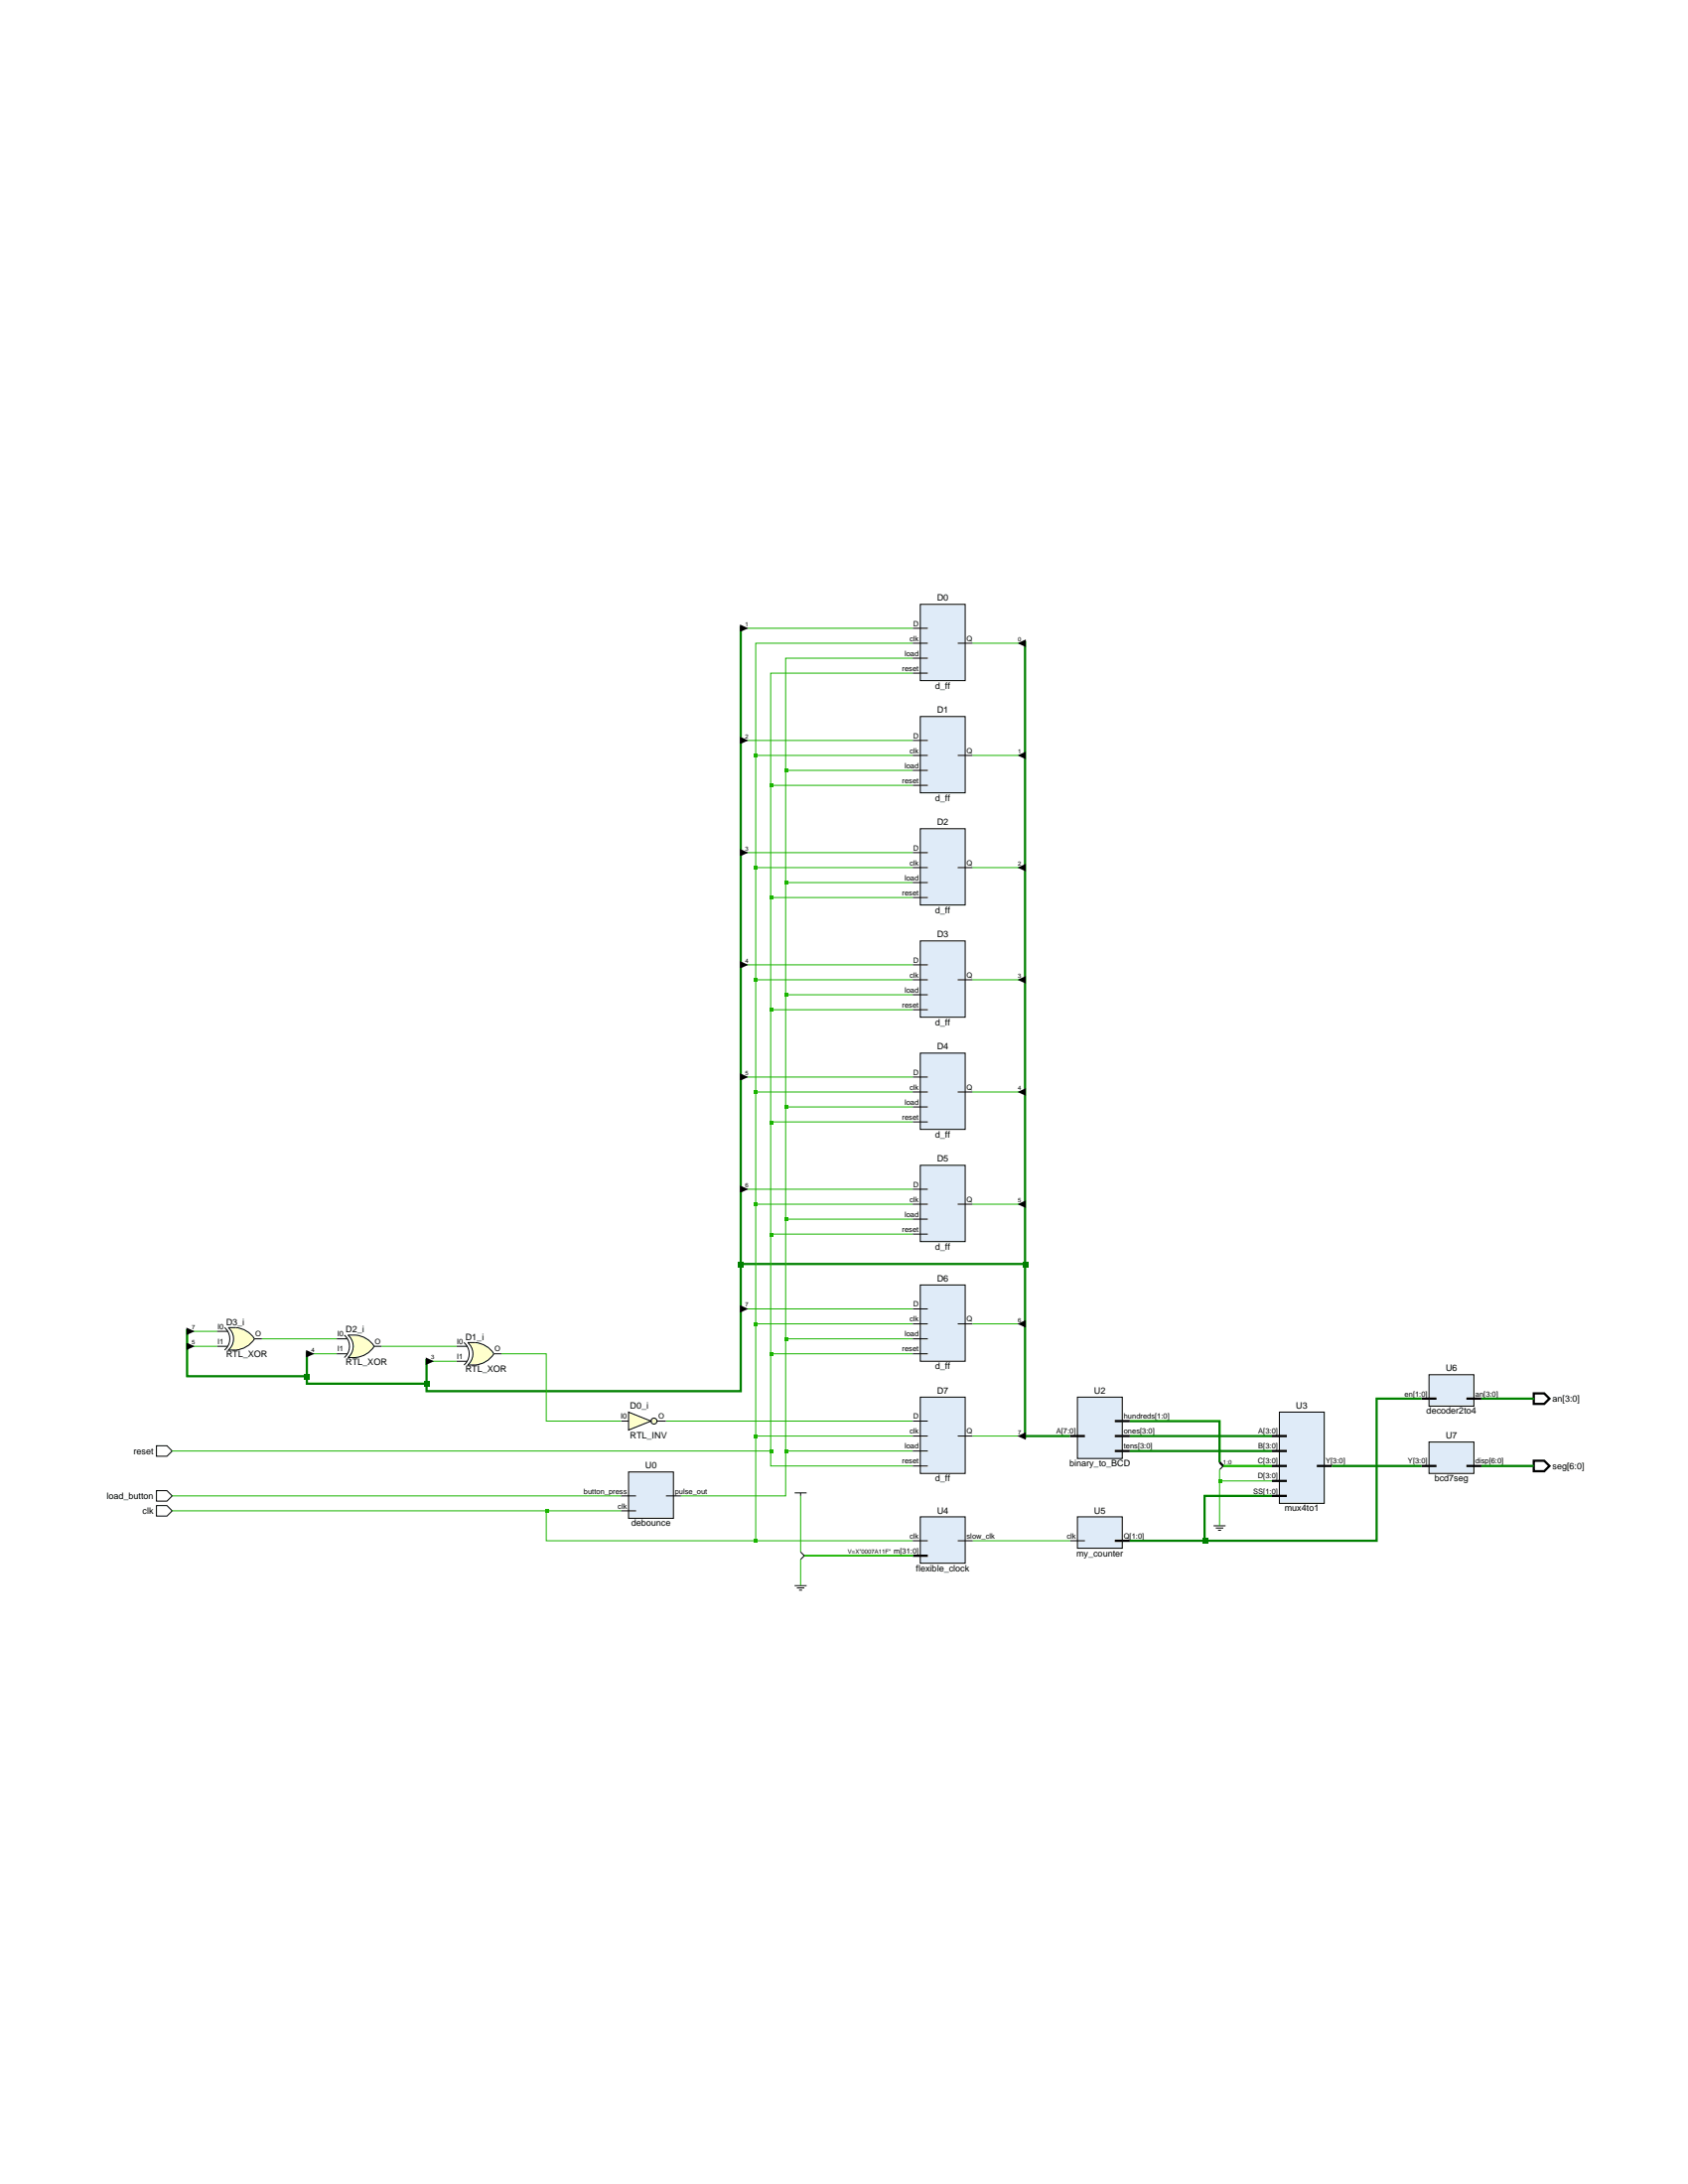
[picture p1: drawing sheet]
<svg xmlns="http://www.w3.org/2000/svg" width="216mm" height="279mm" viewBox="0 0 216 279" stroke-linecap="round" stroke-linejoin="round" font-family="sans-serif">
<path d="M20 185h1.4l.6 .6-.6 .7h-1.4zM20 190.7h1.4l.6 .7-.6 .6h-1.4zM20 192.6h1.4l.6 .7-.6 .7h-1.4z" fill="none" stroke="#000" stroke-width=".13"/>
<path d="M29.2 169.8a3.7 3.7 0 0 1 2.6 .6l.8 .9a2.87 2.87 0 0 1-2.4 1.4h-1a1.86 1.86 0 0 0 0-2.9z" fill="#ffc"/>
<path d="M27.8 170.3h1.3M27.8 172.2h1.3M28.7 169.8a1.87 1.87 0 0 1 0 2.9M29.2 169.8a3.3 3.3 0 0 1 3.4 1.5 3.3 3.3 0 0 1-3.4 1.4 1.87 1.87 0 0 0 0-2.9zM32.6 171.3h.9" fill="none" stroke="#000" stroke-width=".13"/>
<path d="M44.5 170.8a3.7 3.7 0 0 1 2.6 .6l.8 .8a2.87 2.87 0 0 1-2.4 1.5h-1a1.86 1.86 0 0 0 0-2.9z" fill="#ffc"/>
<path d="M43.1 171.3h1.3M43.1 173.2h1.3M44 170.8a1.87 1.87 0 0 1 0 2.9M44.5 170.8a3.3 3.3 0 0 1 3.4 1.4 3.3 3.3 0 0 1-3.4 1.5 1.87 1.87 0 0 0 0-2.9zM47.9 172.2h.9" fill="none" stroke="#000" stroke-width=".13"/>
<path d="M59.8 171.8a3.7 3.7 0 0 1 2.6 .5l.8 .9a2.87 2.87 0 0 1-2.4 1.4h-1a1.86 1.86 0 0 0 0-2.8z" fill="#ffc"/>
<path d="M58.4 172.2h1.3M58.4 174.1h1.3M59.3 171.8a1.87 1.87 0 0 1 0 2.8M59.8 171.8a3.3 3.3 0 0 1 3.4 1.4 3.3 3.3 0 0 1-3.4 1.4 1.87 1.87 0 0 0 0-2.8zM63.2 173.2h.9" fill="none" stroke="#000" stroke-width=".13"/>
<g fill="#ffc">
<path d="M80.4 180.7l2.9 1.1-2.9 1.1z"/>
<circle cx="83.6" cy="181.8" r=".38"/>
</g>
<g fill="none" stroke="#000" stroke-width=".13">
<path d="M79.4 181.8h1M80.4 180.7l2.9 1.1-2.9 1.1zM84 181.8h1.2"/>
<circle cx="83.6" cy="181.8" r=".38"/>
</g>
<path d="M80.4 188.3h5.7v5.9h-5.7z" fill="#dfebf8"/>
<path d="M79.4 191.4h1.9M79.4 193.3h1.9M80.4 188.3h5.7v5.9h-5.7zM85.2 191.4h1.9" fill="none" stroke="#000" stroke-width=".13"/>
<path d="M117.7 77.3h5.8v9.8h-5.8z" fill="#dfebf8"/>
<path d="M117.7 77.3h5.8v9.8h-5.8zM116.8 80.4h1.9M116.8 82.3h1.9M116.8 84.2h1.9M116.8 86.1h1.9M122.5 82.3h1.9" fill="none" stroke="#000" stroke-width=".13"/>
<path d="M117.7 91.7h5.8v9.7h-5.8z" fill="#dfebf8"/>
<path d="M116.8 94.7h1.9M116.8 96.6h1.9M116.8 98.6h1.9M117.7 91.7h5.8v9.7h-5.8zM122.5 96.6h1.9M116.8 100.5h1.9" fill="none" stroke="#000" stroke-width=".13"/>
<path d="M117.7 106h5.8v9.8h-5.8z" fill="#dfebf8"/>
<path d="M116.8 109.1h1.9M116.8 111h1.9M116.8 112.9h1.9M116.8 114.8h1.9M117.7 106h5.8v9.8h-5.8zM122.5 111h1.9" fill="none" stroke="#000" stroke-width=".13"/>
<path d="M117.7 120.4h5.8v9.7h-5.8z" fill="#dfebf8"/>
<path d="M116.8 123.4h1.9M116.8 125.3h1.9M116.8 127.3h1.9M116.8 129.2h1.9M117.7 120.4h5.8v9.7h-5.8zM122.5 125.3h1.9" fill="none" stroke="#000" stroke-width=".13"/>
<path d="M117.7 134.7h5.8v9.8h-5.8z" fill="#dfebf8"/>
<path d="M116.8 137.8h1.9M116.8 139.7h1.9M117.7 134.7h5.8v9.8h-5.8zM122.5 139.7h1.9M116.8 141.6h1.9M116.8 143.5h1.9" fill="none" stroke="#000" stroke-width=".13"/>
<path d="M117.7 149.1h5.8v9.7h-5.8z" fill="#dfebf8"/>
<path d="M116.8 152.1h1.9M116.8 154.1h1.9M116.8 156h1.9M116.8 157.9h1.9M117.7 149.1h5.8v9.7h-5.8zM122.5 154.1h1.9" fill="none" stroke="#000" stroke-width=".13"/>
<path d="M117.7 164.4h5.8v9.7h-5.8z" fill="#dfebf8"/>
<path d="M116.8 167.4h1.9M116.8 169.4h1.9M116.8 171.3h1.9M116.8 173.2h1.9M117.7 164.4h5.8v9.7h-5.8zM122.5 169.4h1.9" fill="none" stroke="#000" stroke-width=".13"/>
<path d="M117.7 178.7h5.8v9.8h-5.8z" fill="#dfebf8"/>
<path d="M117.7 178.7h5.8v9.8h-5.8zM101.6 191h1.6M102.4 191v.4M116.8 181.8h1.9M116.8 183.7h1.9M116.8 185.6h1.9M116.8 187.5h1.9M122.5 183.7h1.9" fill="none" stroke="#000" stroke-width=".13"/>
<path d="M117.7 194h5.8v6h-5.8z" fill="#dfebf8"/>
<path d="M116.8 197.1h1.9M117.7 194h5.8v6h-5.8zM122.5 197.1h1.9M101.6 202.9h1.6M101.9 203.1h1M102.2 203.4h.4" fill="none" stroke="#000" stroke-width=".13"/>
<path d="M116.8 199h1.9" fill="none" stroke="#000" stroke-width=".29"/>
<path d="M137.8 178.7h5.7v7.9h-5.7z" fill="#dfebf8"/>
<path d="M137.8 178.7h5.7v7.9h-5.7z" fill="none" stroke="#000" stroke-width=".13"/>
<path d="M136.8 183.7h2M142.6 183.7h1.9M142.6 181.8h1.9M142.6 185.6h1.9" fill="none" stroke="#000" stroke-width=".29"/>
<path d="M137.8 194h5.7v4.1h-5.7z" fill="#dfebf8"/>
<path d="M136.8 197.1h2M137.8 194h5.7v4.1h-5.7z" fill="none" stroke="#000" stroke-width=".13"/>
<path d="M142.6 197.1h1.9" fill="none" stroke="#000" stroke-width=".29"/>
<path d="M163.6 180.7h5.8v11.6h-5.8z" fill="#dfebf8"/>
<path d="M155.2 195.2h1.5M155.5 195.5h1M155.8 195.8h.4M163.6 180.7h5.8v11.6h-5.8z" fill="none" stroke="#000" stroke-width=".13"/>
<path d="M162.7 183.7h1.9M162.7 185.6h1.9M162.7 187.5h1.9M162.7 189.5h1.9M162.7 191.4h1.9M168.4 187.5h1.9" fill="none" stroke="#000" stroke-width=".29"/>
<path d="M182.8 175.9h5.7v4h-5.7z" fill="#dfebf8"/>
<path d="M182.8 175.9h5.7v4h-5.7z" fill="none" stroke="#000" stroke-width=".13"/>
<path d="M181.8 178.9h1.9M187.6 178.9h1.9" fill="none" stroke="#000" stroke-width=".29"/>
<path d="M182.8 184.5h5.7v4h-5.7z" fill="#dfebf8"/>
<path d="M156.5 187.5l-.5 .5M182.8 184.5h5.7v4h-5.7z" fill="none" stroke="#000" stroke-width=".13"/>
<path d="M196.2 178.3h1.3l.7 .6-.7 .7h-1.3zM181.8 187.5h1.9M187.6 187.5h1.9M196.2 186.9h1.3l.7 .6-.7 .7h-1.3z" fill="none" stroke="#000" stroke-width=".29"/>
<path d="M156.5 187.5h6.2" fill="none" stroke="#19b400" stroke-width=".19"/>
<path d="M156 188v7.2M156 189.5h6.7" fill="none" stroke="#19b400" stroke-width=".13"/>
<path d="M155.8 189.3h.5v.4h-.5z" fill="#19b400"/>
<path d="M102.9 199h13.9" fill="none" stroke="#19b400" stroke-width=".19"/>
<path d="M102.4 198.5l.5 .5-.5 .5" fill="none" stroke="#000" stroke-width=".13"/>
<path d="M102.4 191.4v7.1M102.4 199.5v3.4" fill="none" stroke="#19b400" stroke-width=".13"/>
<path d="M23.9 170v6.1h15.3" fill="none" stroke="#008000" stroke-width=".29"/>
<path d="M39 175.8h.6v.6h-.6z" fill="#008000"/>
<path d="M94.7 80.1v97.9h-40.1v-4.1M94.7 161.7h36.4M131.1 183.7h5.7" fill="none" stroke="#008000" stroke-width=".29"/>
<path d="M130.8 161.4h.7v.7h-.7z" fill="#008000"/>
<path d="M39.2 172.9v4.1h15.4" fill="none" stroke="#008000" stroke-width=".29"/>
<g fill="#008000">
<path d="M54.3 176.7h.6v.7h-.6z"/>
<path d="M94.5 161.4h.6v.7h-.6z"/>
</g>
<path d="M131.1 82v102M181.8 178.9h-5.7v18.2h-22v-5.7h8.6M189.5 178.9h6.7M144.5 197.1h9.6" fill="none" stroke="#008000" stroke-width=".29"/>
<g fill="none" stroke="#19b400" stroke-width=".13">
<path d="M94.7 94.7h22.1M94.7 80.4h22.1M124.4 82.3h6.7M124.4 96.6h6.7M94.7 109.1h22.1M124.4 111h6.7M94.7 137.8h22.1M94.7 123.4h22.1M124.4 125.3h6.7M124.4 139.7h6.7M94.7 152.1h22.1M124.4 154.1h6.7"/>
<path d="M23.9 170.3h3.9M23.9 172.2h3.9M39.2 173.2h3.9M54.6 174.1h3.8M94.7 167.4h22.1M124.4 169.4h6.7M124.4 183.7h6.7"/>
</g>
<g fill="#000">
<path d="M94.6 79.9l1.1 .5-1.1 .5zM94.6 94.2l1.1 .5-1.1 .5zM130.1 82.3l1.1-.5v1zM130.1 96.6l1.1-.4v.9zM94.6 108.6l1.1 .5-1.1 .5zM130.1 111l1.1-.5v1zM94.6 137.3l1.1 .5-1.1 .5zM94.6 123l1.1 .4-1.1 .5zM130.1 125.3l1.1-.4v.9zM130.1 139.7l1.1-.5v1zM94.6 151.7l1.1 .4-1.1 .5zM130.1 154.1l1.1-.5v.9z"/>
<path d="M23.8 169.8l1.1 .5-1.1 .5zM23.8 171.8l1.1 .4-1.1 .5zM39.2 172.7l1 .5-1 .5zM54.5 173.7l1 .4-1 .5zM94.6 167l1.1 .4-1.1 .5zM130.1 169.4l1.1-.5v.9zM130.1 183.7l1.1-.5v1z"/>
</g>
<path d="M153.8 196.8h.7v.7h-.7z" fill="#008000"/>
<path d="M144.5 181.8h11.5v5.3M144.5 183.7h18.2M144.5 185.6h18.2M170.3 187.5h11.5M189.5 187.5h6.7" fill="none" stroke="#008000" stroke-width=".29"/>
<path d="M156 187.1l.5 .4" fill="none" stroke="#000" stroke-width=".29"/>
<path d="M156.5 187.5h6.2" fill="none" stroke="#19b400" stroke-width=".29"/>
<path d="M100.5 98.6h16.3M116.8 84.2h-16.3v107.2h-13.4M100.5 112.9h16.3M100.5 127.3h16.3M100.5 156h16.3M100.5 141.6h16.3M33.5 171.3h9.6M48.8 172.2h9.6M64.1 173.2h5.8v8.6h9.5M100.5 171.3h16.3M85.2 181.8h31.6M100.5 185.6h16.3" fill="none" stroke="#19b400" stroke-width=".13"/>
<g fill="#19b400">
<path d="M100.3 185.4h.5v.5h-.5z"/>
<path d="M100.3 171.1h.5v.5h-.5z"/>
<path d="M100.3 155.8h.5v.5h-.5z"/>
<path d="M100.3 141.4h.5v.5h-.5z"/>
<path d="M100.3 127.1h.5v.4h-.5z"/>
<path d="M100.3 112.7h.5v.5h-.5z"/>
<path d="M100.3 98.4h.5v.4h-.5z"/>
</g>
<path d="M22 193.3h47.9v3.8h26.8" fill="none" stroke="#19b400" stroke-width=".13"/>
<g fill="#19b400">
<path d="M96.5 96.5h.4v.4h-.4z"/>
<path d="M96.5 110.8h.4v.5h-.4z"/>
<path d="M96.5 125.2h.4v.4h-.4z"/>
<path d="M96.5 139.5h.4v.5h-.4z"/>
<path d="M96.5 153.9h.4v.4h-.4z"/>
<path d="M96.5 169.2h.4v.4h-.4z"/>
<path d="M96.5 183.5h.4v.5h-.4z"/>
<path d="M96.5 196.9h.4v.5h-.4z"/>
</g>
<path d="M69.9 193.3h9.5" fill="none" stroke="#19b400" stroke-width=".13"/>
<path d="M69.7 193.1h.5v.5h-.5z" fill="#19b400"/>
<path d="M96.7 96.6h20.1M116.8 82.3h-20.1v114.8h20.1M96.7 111h20.1M96.7 125.3h20.1M96.7 139.7h20.1M96.7 154.1h20.1M96.7 169.4h20.1M22 191.4h57.4M22 185.6h76.6M96.7 183.7h20.1M124.4 197.1h12.4" fill="none" stroke="#19b400" stroke-width=".13"/>
<g fill="#19b400">
<path d="M98.4 100.3h.5v.5h-.5z"/>
<path d="M98.4 114.6h.5v.5h-.5z"/>
<path d="M98.4 129h.5v.5h-.5z"/>
<path d="M98.4 143.3h.5v.5h-.5z"/>
<path d="M98.4 157.7h.5v.5h-.5z"/>
<path d="M98.4 173h.5v.5h-.5z"/>
<path d="M98.4 185.4h.5v.5h-.5z"/>
</g>
<path d="M116.8 86.1h-18.2v101.4h18.2M98.6 100.5h18.2M98.6 114.8h18.2M98.6 129.2h18.2M98.6 143.5h18.2M98.6 157.9h18.2M98.6 173.2h18.2" fill="none" stroke="#19b400" stroke-width=".13"/>
<g font-size="1.1">
<text x="119.8" y="76.9">D0</text>
<text x="119.6" y="88.1">d_ff</text>
<text x="119.8" y="91.2">D1</text>
<text x="119.6" y="102.4">d_ff</text>
<text x="119.8" y="105.6">D2</text>
<text x="119.6" y="116.8">d_ff</text>
<text x="119.8" y="119.9">D3</text>
<text x="119.6" y="131.1">d_ff</text>
<text x="119.8" y="134.3">D4</text>
<text x="119.6" y="145.5">d_ff</text>
<text x="119.8" y="148.6">D5</text>
<text x="119.6" y="159.9">d_ff</text>
<text x="119.8" y="164">D6</text>
<text x="28.9" y="169.5">D3_i</text>
<text x="28.9" y="173.6">RTL_XOR</text>
<text x="44.2" y="170.5">D2_i</text>
<text x="59.5" y="171.4">D1_i</text>
<text x="44.2" y="174.6">RTL_XOR</text>
<text x="59.5" y="175.5">RTL_XOR</text>
<text x="119.6" y="175.2">d_ff</text>
<text x="119.8" y="178.3">D7</text>
<text x="139.9" y="178.3">U2</text>
<text x="184.9" y="175.4">U6</text>
<text x="198.6" y="179.3">an[3:0]</text>
<text x="80.6" y="180.2">D0_i</text>
<text x="80.6" y="184">RTL_INV</text>
<text x="165.8" y="180.2">U3</text>
<text x="182.5" y="180.9">decoder2to4</text>
<text x="184.9" y="184.1">U7</text>
<text x="13.6" y="191.8">load_button</text>
<text x="17.1" y="186">reset</text>
<text x="82.5" y="187.9">U0</text>
<text x="119.6" y="189.5">d_ff</text>
<text x="136.8" y="187.6">binary_to_BCD</text>
<text x="183.5" y="189.5">bcd7seg</text>
<text x="198.6" y="188">seg[6:0]</text>
<text x="18.2" y="193.7">clk</text>
<text x="80.7" y="195.3">debounce</text>
<text x="119.8" y="193.6">U4</text>
<text x="139.9" y="193.6">U5</text>
<text x="164.3" y="193.3">mux4to1</text>
<text x="117.2" y="201">flexible_clock</text>
<text x="137.7" y="199.1">my_counter</text>
</g>
<g font-size="1">
<text x="115.7" y="83.9">load</text>
<text x="116.3" y="82">clk</text>
<text x="116.8" y="80.1">D</text>
<text x="123.6" y="82">Q</text>
<text x="115.4" y="85.8">reset</text>
<text x="116.8" y="94.4">D</text>
<text x="115.4" y="100.2">reset</text>
<text x="115.7" y="98.3">load</text>
<text x="116.3" y="96.3">clk</text>
<text x="123.6" y="96.3">Q</text>
<text x="115.7" y="112.6">load</text>
<text x="116.3" y="110.7">clk</text>
<text x="116.8" y="108.8">D</text>
<text x="123.6" y="110.7">Q</text>
<text x="115.4" y="114.5">reset</text>
<text x="116.3" y="125.1">clk</text>
<text x="116.8" y="123.1">D</text>
<text x="123.6" y="125.1">Q</text>
<text x="115.4" y="128.9">reset</text>
<text x="115.7" y="127">load</text>
<text x="116.8" y="137.5">D</text>
<text x="115.4" y="143.2">reset</text>
<text x="115.7" y="141.3">load</text>
<text x="116.3" y="139.4">clk</text>
<text x="123.6" y="139.4">Q</text>
<text x="115.7" y="155.7">load</text>
<text x="116.3" y="153.8">clk</text>
<text x="116.8" y="151.8">D</text>
<text x="123.6" y="153.8">Q</text>
<text x="115.4" y="157.6">reset</text>
<text x="116.8" y="167.2">D</text>
<text x="27.8" y="170">I0</text>
<text x="27.8" y="171.9">I1</text>
<text x="32.6" y="171">O</text>
<text x="43.1" y="171">I0</text>
<text x="43.1" y="172.9">I1</text>
<text x="48" y="171.9">O</text>
<text x="58.4" y="171.9">I0</text>
<text x="58.4" y="173.9">I1</text>
<text x="63.3" y="172.9">O</text>
<text x="115.4" y="172.9">reset</text>
<text x="115.7" y="171">load</text>
<text x="116.3" y="169.1">clk</text>
<text x="123.6" y="169.1">Q</text>
<text x="179.7" y="178.6">en[1:0]</text>
<text x="188.7" y="178.6">an[3:0]</text>
<text x="79.4" y="181.5">I0</text>
<text x="84.2" y="181.5">O</text>
<text x="115.7" y="185.3">load</text>
<text x="116.3" y="183.4">clk</text>
<text x="116.8" y="181.5">D</text>
<text x="123.6" y="183.4">Q</text>
<text x="135.1" y="183.4">A[7:0]</text>
<text x="143.7" y="181.5">hundreds[1:0]</text>
<text x="143.7" y="183.4">ones[3:0]</text>
<text x="143.7" y="185.3">tens[3:0]</text>
<text x="160.9" y="183.4">A[3:0]</text>
<text x="160.9" y="185.3">B[3:0]</text>
<text x="74.7" y="191.1">button_press</text>
<text x="86.3" y="191.1">pulse_out</text>
<text x="115.4" y="187.2">reset</text>
<text x="160.3" y="191.1">SS[1:0]</text>
<text x="160.9" y="187.2">C[3:0]</text>
<text x="160.9" y="189.2">D[3:0]</text>
<text x="169.6" y="187.2">Y[3:0]</text>
<text x="180.1" y="187.2">Y[3:0]</text>
<text x="188.7" y="187.2">disp[6:0]</text>
<text x="79" y="193">clk</text>
<text x="116.3" y="196.8">clk</text>
<text x="123.6" y="196.8">slow_clk</text>
<text x="136.4" y="196.8">clk</text>
<text x="143.7" y="196.8">Q[1:0]</text>
<text x="114.3" y="198.7">m[31:0]</text>
</g>
<g font-size=".8">
<text x="95.3" y="80.1">1</text>
<text x="130.2" y="82">0</text>
<text x="95.3" y="94.5">2</text>
<text x="130.2" y="96.4">1</text>
<text x="95.3" y="108.8">3</text>
<text x="130.2" y="110.7">2</text>
<text x="95.3" y="123.2">4</text>
<text x="130.2" y="125.1">3</text>
<text x="95.3" y="137.5">5</text>
<text x="130.2" y="139.4">4</text>
<text x="95.3" y="151.9">6</text>
<text x="130.2" y="153.8">5</text>
<text x="95.3" y="167.2">7</text>
<text x="24.5" y="170.1">7</text>
<text x="24.5" y="172">5</text>
<text x="39.8" y="172.9">4</text>
<text x="55.1" y="173.9">3</text>
<text x="130.2" y="169.1">6</text>
<text x="130.2" y="183.5">7</text>
<text x="156.5" y="187.3">1:0</text>
<text x="108.4" y="198.8">V=X&quot;0007A11F&quot;</text>
</g>
</svg>
